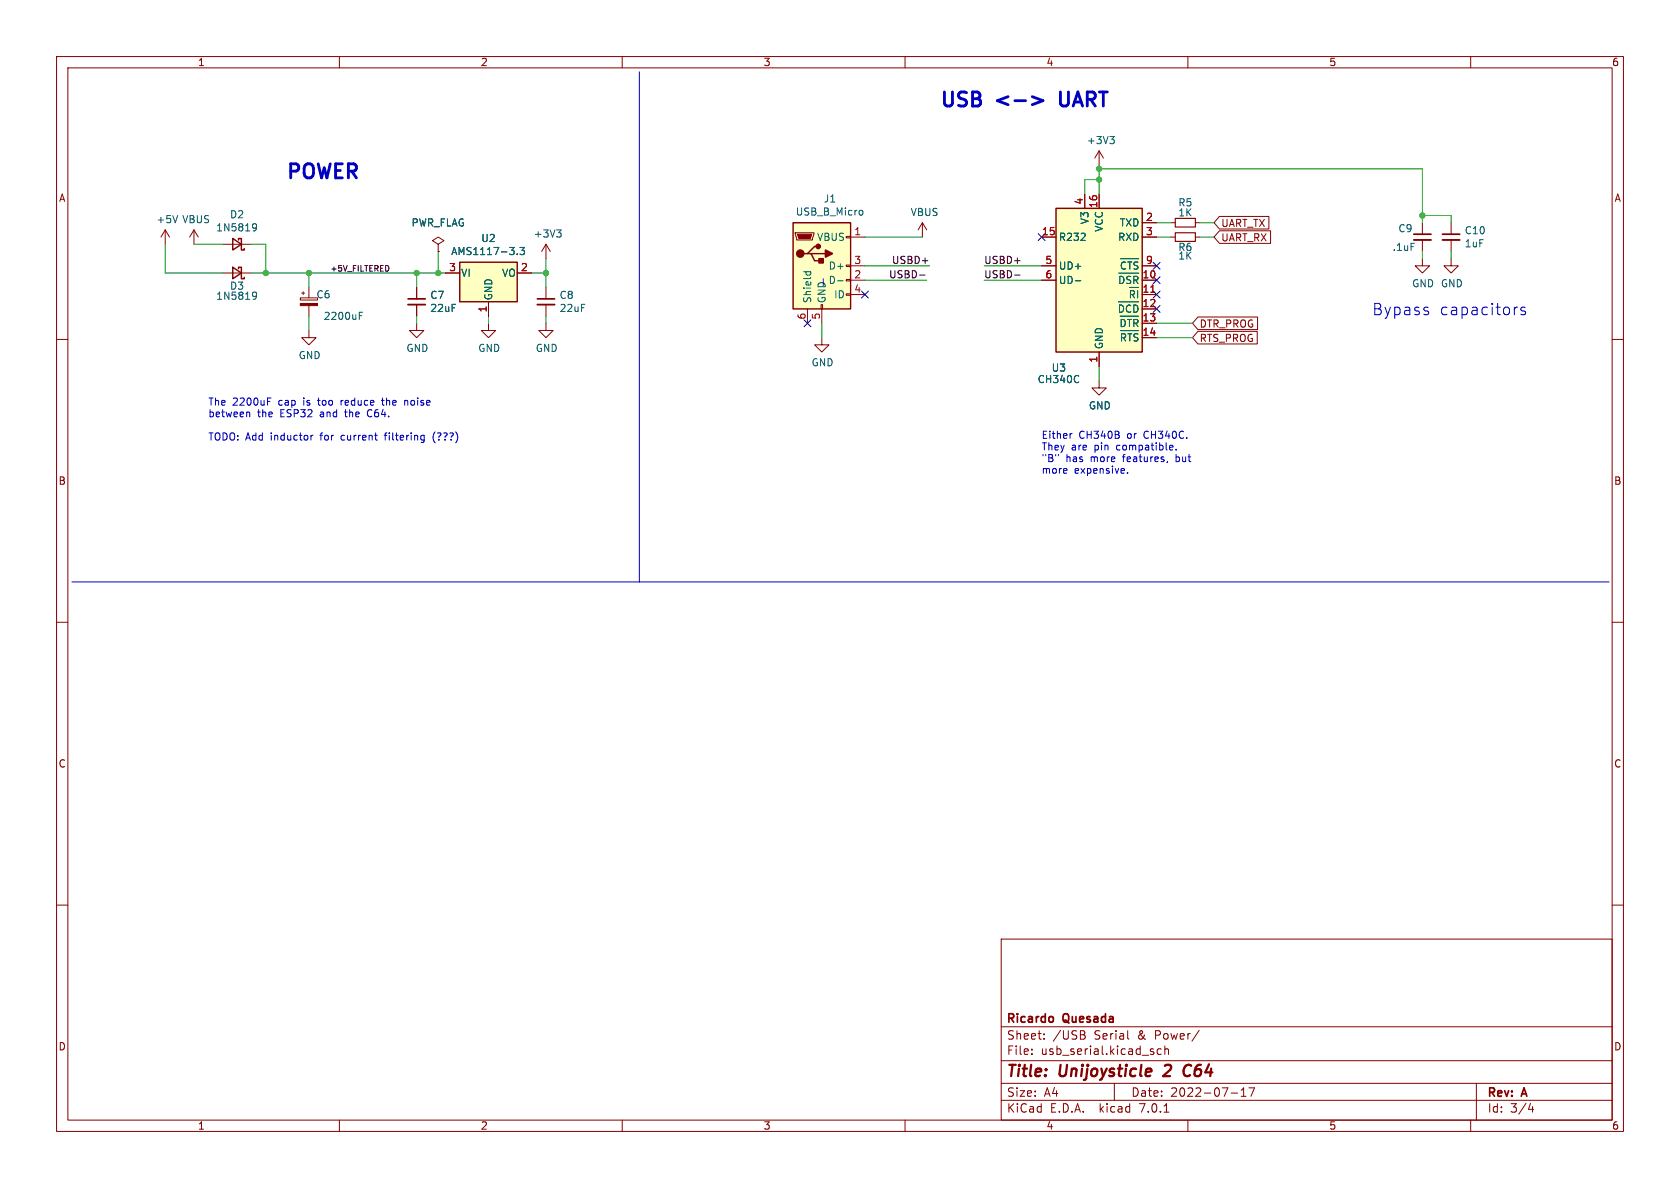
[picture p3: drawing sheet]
<svg xmlns="http://www.w3.org/2000/svg" width="297mm" height="210mm" viewBox="0 0 297 210" stroke-linecap="round" stroke-linejoin="round" font-family="sans-serif">
<g fill="none" stroke="#840000" stroke-width=".18">
<path d="M10 10h277v190h-277zM12 12h273v186h-273zM60 10v2M110 10v2M160 10v2M210 10v2M260 10v2M163.1 39.4l-.8 1.2M163.1 39.4v2.5M163.1 39.4l.7 1.2M191.8 34.3v2.5M194.3 26.7l-.8 1.2"/>
<path d="M194.3 26.7v2.5M194.3 34.3v2.5M194.3 26.7l.8 1.2M201.9 39.4h2.6M207 39.4h.8M211.3 39.4h.8M215.6 38.3h8.7v2.2h-8.7l-1-1.1zM251.5 39.4v2M256.5 39.4v2M10 60h2M29.2 40.6l-.8 1.3M29.2 40.6v2.6"/>
<path d="M29.2 40.6l.8 1.3M34.3 40.6l-.8 1.3M34.3 40.6v2.6M34.3 40.6l.8 1.3M39.4 43.2h5M39.4 48.3h5M53.1 52.7h3v.3h-3zM53.3 51.8h.5M53.6 51.6v.5M54.6 58.4v1.3h1.3l-1.3 1.3-1.3-1.3h1.3M54.6 50.8v1.9M54.6 54v1.9"/>
<path d="M73.7 57.2v1.2h1.2l-1.2 1.3-1.3-1.3h1.3M73.7 50.8v2M73.7 53.8v2.1M77.5 43.2l1-.7-1-.6-1 .6 1 .7v1.3M77.5 44.5h.1M78.7 48.3h2.6M86.4 57.2v1.2h1.2l-1.2 1.3-1.3-1.3h1.3M86.4 53.3v2.6M91.4 48.3h2.6M96.5 57.2v1.2h1.3l-1.3 1.3-1.3-1.3h1.3M96.5 43.2v2.5M96.5 50.8v2"/>
<path d="M96.5 53.8v2.1M96.5 43.2l-.7 1.3M96.5 43.2l.8 1.3M140.6 41.1h3.3v.3l-.3 1h-2.8zM142.7 54.6v2.6M145.2 53.8h.2v.8h-.2zM145.3 59.7v1.3h1.3l-1.3 1.2-1.3-1.2h1.3M145.3 54.6v2.6M149.6 51.9h.8v.3h-.8zM149.6 49.4h.8v.3h-.8zM149.6 46.9h.8v.2h-.8zM149.6 41.8h.8v.2h-.8z"/>
<path d="M150.4 41.9h2.5M150.4 49.5h2.5M150.4 47h2.5M150.4 52.1h2.5M184.1 41.9h2.6M184.1 49.5h2.6M184.1 47h2.6M201.9 41.9h2.6M201.9 49.5h2.6M201.9 47h2.6M201.9 52.1h2.6M201.9 54.6h2.6"/>
<path d="M201.9 57.2h2.6M201.9 59.7h2.6M207 41.9h.8M211.3 41.9h.8M211.8 56h10.5v2.3h-10.5l-1-1.1zM211.8 58.6h10.5v2.2h-10.5l-1-1.1zM215.6 40.8h9v2.2h-9l-1-1.1zM251.5 45.7v1.3h1.2l-1.2 1.3-1.3-1.3h1.3M251.5 42.4v2.1M256.5 45.7v1.3h1.3l-1.3 1.3-1.2-1.3h1.2M256.5 42.4v2.1M285 60h2"/>
<path d="M194.3 67.3v1.3h1.3l-1.3 1.3-1.3-1.3h1.3M194.3 62.2v2.6M10 110h2M285 110h2M10 160h2M285 160h2M177 166h108v32h-108zM60 198v2M110 198v2M160 198v2M177 194.5h108M177 191.5h108"/>
<path d="M177 187.5h108M177 181.5h108M182.4 186.3v.1M182.4 185.5v.1M184.6 183.6v.1M184.6 182.8v.1M191.5 182.9a.4 .4 0 0 1 .4 .4 .4 .4 0 0 1-.3 .4M191.6 182.3l.2 .2-.2 .3M197 191.5v3M199.4 183.5l.2 .2M203.9 186v.3M205.3 185.5l-.4-.1-.3 .3v.4l.1 .2h.6"/>
<path d="M205.8 196.6h.8M205.9 185.5l.2-.1 .4 .1 .1 .9M205.9 184.9v1.5M210 198v2M212 182.1l-1.3 2M217.6 193.2h1.2M219.4 193.8h.9M219.4 192.7l.5-.4v1.5M220.8 192.3h1l-.7 1.5M260 198v2M261 191.5v6.5M270.2 196.1h.9"/>
<path d="M270.9 195.6v1"/>
</g>
<path d="M206.9 189.1l-1.3 1.1h1.2M210 188.2a1.2 1.2 0 0 0-.5 1.9l.5 .1" fill="none" stroke="#840000" stroke-width=".4"/>
<path d="M72.1 53.8h3.1M95 53.8h3M249.9 42.4h3.1M255 42.4h3.1" fill="none" stroke="#840000" stroke-width=".33"/>
<path d="M72.1 52.8h3.1M95 52.8h3M249.9 41.4h3.1M255 41.4h3.1" fill="none" stroke="#840000" stroke-width=".3"/>
<path d="M140.2 39.4h10.2v15.2h-10.2zM186.7 36.8h15.2v25.4h-15.2zM41.1 42.2l1.6 1-1.6 1zM41.1 47.2l1.6 1.1-1.6 1zM42.2 42.4v-.2h.5v2h.5v-.3M42.2 47.5v-.3h.5v2.1h.5v-.3M81.3 46.4h10.1v6.9h-10.1zM142.7 44.8h.7l.6 1.3h1.3M143.4 44.8h2.5M144.7 43.6h-.7l-1.3 1.2h-.6" fill="none" stroke="#840000" stroke-width=".25"/>
<g fill="none" stroke="#006464" stroke-width=".18">
<path d="M31.4 38.1l-.4 1.3M44.9 39.6l.4 .1a.84 .84 0 0 1-.3 1.1h-.2M152.1 37.2h.3l.1 .2v.5l-.4 .1M196.2 24.1h.8l-.4 .5M196.7 24.6l.3 .3v.3l-.3 .2M44.9 51.6l.4 .2a.84 .84 0 0 1-.3 1.1h-.2M45.4 40.1l-.2 .2h-.3M45.4 52.2l-.3 .2h-.2M63.5 55.8h.4M63.5 55.2h.6M91.4 44.9v.1M91.9 43.7h.8l-.4 .5 .3 .1v.6l-.1 .1-.6-.1"/>
<path d="M98.4 40.6h.8l-.4 .5M99 41.1l.2 .3v.3l-.2 .2M142.1 48h1.2M142.5 48v.4M143.3 48v.4M148.1 49.6h.9M190.1 49.6h1M197.7 53.4h3.6M197.8 48.3h3.5M198 48.8v1.3M198 55.9h3.3M198.1 58.4h3.2"/>
<path d="M198.1 45.7h3.2M198.2 56.5v1.2M198.3 59v1.3M198.6 54.2l-.2-.2-.5-.1v1.3M199 46.4l-.4-.1-.3 .3M199.4 46.3h.7M199.7 56.5v1.2M199.7 46.3v1.3M199.7 59v1.3M199.8 51.4v1.3M200.5 48.8v1.3M200.5 53.9v1.3"/>
<path d="M200.5 56.5v1.2M201.1 51.4v1.3M201.2 46.4l-.5-.1-.2 .2"/>
</g>
<path d="M207.8 38.6h3.5v1.5h-3.5zM207.8 41.1h3.5v1.6h-3.5z" fill="none" stroke="#840000" stroke-width=".2"/>
<g fill="#840000" stroke="#840000" stroke-width=".18">
<path d="M53.1 53.6h3v.4h-3z"/>
<path d="M141 41.4h2.5l-.2 .8h-2.1z"/>
</g>
<g fill="#ffffc2" stroke="#ffffc2" stroke-width=".18">
<path d="M140.2 39.4h10.2v15.2h-10.2z"/>
<path d="M186.7 36.8h15.2v25.4h-15.2z"/>
<path d="M81.3 46.4h10.1v6.9h-10.1z"/>
</g>
<g fill="#840000" stroke="#840000" stroke-width=".25">
<path d="M145.9 44.2l1.3 .6-1.3 .7z"/>
<path d="M144.8 45.7h.7v.8h-.7z"/>
<circle cx="141.5" cy="44.8" r=".63"/>
<circle cx="144.7" cy="43.6" r=".38"/>
</g>
<path d="M203.4 51.7h.8" fill="none" stroke="#a90000" stroke-width=".18"/>
<path d="M162.6 48.6h.9M179.4 48.6h.9" fill="none" stroke="#0f0f0f" stroke-width=".18"/>
<path d="M182.5 17.1l1.9 .7-1.9 .7" fill="none" stroke="#0000c2" stroke-width=".5"/>
<g fill="none" stroke="#0000c2" stroke-width=".18">
<path d="M113 12.7v90.2M268.3 54.3l-.4 .1M269.6 54.4l-.5-.1-.2 .3 .1 .3 .6 .2 .1 .2-.1 .2-.2 .1-.5-.1M44 72.8l.1 .2v.7M47.3 71h.4M47.3 70.4h.6M55 77v.8M55.3 77l-.3 .2M66.2 77h.5M66.6 77.8h.1M67.4 70.8h.5M71.5 70.8v.8"/>
<path d="M71.7 70.8l-.2 .1M74.6 77h.4M75 77.7l-.4 .1M75 77v1l-.1 .2h-.3M189.5 76.6l-.2 .1M206.9 78.7l.4 .1 .1 .2-.6 .1M207.3 79.5h-.4M207.9 79.4v.1M199.3 83.5v.2M206.4 81.5l-.1 .3M12.7 102.9h271.8"/>
</g>
<g fill="none" stroke="#009600" stroke-width=".18">
<path d="M194.3 29.2v5.1M194.3 29.8h57.2v9.6M194.3 31.8h-2.5v2.5M204.5 39.4h2.5M212.1 39.4h2.5M251.5 38.1h5v1.3M29.2 43.2v5.1h10.2M34.3 43.2h5.1M44.4 48.3h34.3M44.4 43.2h2.6v5.1M54.6 48.3v2.5M54.6 55.9v2.5"/>
<path d="M73.7 48.3v2.5M73.7 55.9v1.3M77.5 44.5v3.8M86.4 55.9v1.3M94 48.3h2.5M96.5 45.7v5.1M96.5 55.9v1.3M145.3 57.2v2.5M152.9 41.9h10.2M152.9 47h11.4M152.9 49.5h10.9M174 47h10.1"/>
<path d="M174 49.5h10.1M204.5 41.9h2.5M204.5 57.2h6.3M204.5 59.7h6.3M212.1 41.9h2.5M251.5 44.5v1.2M256.5 44.5v1.2M194.3 64.8v2.5"/>
</g>
<g fill="none" stroke="#000084" stroke-width=".18">
<path d="M142.1 56.5l1.3 1.3M143.4 56.5l-1.3 1.3M152.3 51.5l1.2 1.2M153.5 51.5l-1.2 1.2M183.5 41.3l1.3 1.2M184.8 41.3l-1.3 1.2M203.9 48.9l1.2 1.2M203.9 54l1.2 1.2M203.9 46.4l1.2 1.2M203.9 51.5l1.2 1.2M205.1 48.9l-1.2 1.2M205.1 54l-1.2 1.2"/>
<path d="M205.1 46.4l-1.2 1.2M205.1 51.5l-1.2 1.2"/>
</g>
<g fill="#009600" stroke="#009600" stroke-width=".18">
<circle cx="73.7" cy="48.3" r=".46"/>
<circle cx="54.6" cy="48.3" r=".46"/>
<circle cx="77.5" cy="48.3" r=".46"/>
<circle cx="96.5" cy="48.3" r=".46"/>
<circle cx="47" cy="48.3" r=".46"/>
<circle cx="194.3" cy="29.8" r=".46"/>
<circle cx="194.3" cy="31.8" r=".46"/>
<circle cx="251.5" cy="38.1" r=".46"/>
</g>
<g font-size="3.5" fill="#0000c2">
<text x="166.4" y="19.1">USB</text>
<text x="176.5" y="19.1">&lt;-&gt;</text>
<text x="188.4" y="19.1">UART</text>
<text x="50.8" y="31.8">POWER</text>
</g>
<g font-size="2.8" fill="#0000c2">
<text x="242.6" y="55.9">Bypass</text>
<text x="254.5" y="55.9">capacitors</text>
</g>
<g font-size="2.8" fill="#840000">
<text x="178" y="190.8">Title:</text>
<text x="187.4" y="190.8">Unijoysticle</text>
<text x="206.5" y="190.8">2</text>
<text x="210.6" y="190.8">C64</text>
</g>
<g font-size="2.1" fill="#840000">
<text x="178" y="183.9">Sheet:</text>
<text x="178" y="181.1">Ricardo</text>
<text x="186.2" y="183.9">/USB</text>
<text x="188.1" y="181.1">Quesada</text>
<text x="193.4" y="183.9">Serial</text>
<text x="201.2" y="183.9">&amp;</text>
<text x="204.3" y="183.9">Power/</text>
<text x="178" y="186.6">File:</text>
<text x="184" y="186.6">usb_serial.kicad_sch</text>
<text x="178" y="196.8">KiCad</text>
<text x="178" y="194">Size:</text>
<text x="184.6" y="194">A4</text>
<text x="185.7" y="196.8">E.D.A.</text>
<text x="194.4" y="196.8">kicad</text>
<text x="200" y="194">Date:</text>
<text x="201.5" y="196.8">7.0.1</text>
<text x="206.9" y="194">2022-07-17</text>
<text x="263" y="194.2">Rev:</text>
<text x="263" y="196.8">Id:</text>
<text x="267" y="196.8">3/4</text>
<text x="269.2" y="194.2">A</text>
</g>
<g font-size="1.8" fill="#840000">
<text x="35" y="11.8">1</text>
<text x="85" y="11.8">2</text>
<text x="135" y="11.8">3</text>
<text x="185" y="11.8">4</text>
<text x="235" y="11.8">5</text>
<text x="285" y="11.8">6</text>
<text x="10.4" y="35.8">A</text>
<text x="285.4" y="35.8">A</text>
<text x="215.9" y="40.3">UART_TX</text>
<text x="215.9" y="42.8">UART_RX</text>
<text x="212.1" y="58.1">DTR_PROG</text>
<text x="212.1" y="60.6">RTS_PROG</text>
<text x="10.3" y="85.8">B</text>
<text x="285.3" y="85.8">B</text>
<text x="10.3" y="135.8">C</text>
<text x="285.3" y="135.8">C</text>
<text x="10.3" y="185.8">D</text>
<text x="285.3" y="185.8">D</text>
<text x="35" y="199.8">1</text>
<text x="85" y="199.8">2</text>
<text x="135" y="199.8">3</text>
<text x="185" y="199.8">4</text>
<text x="235" y="199.8">5</text>
<text x="285" y="199.8">6</text>
</g>
<g font-size="1.8" fill="#006464">
<text x="192.1" y="25.6">+3V3</text>
<text x="145.6" y="36">J1</text>
<text x="27.6" y="39.6">+5V</text>
<text x="32.2" y="39.6">VBUS</text>
<text x="38.2" y="41.1">1N5819</text>
<text x="40.6" y="38.7">D2</text>
<text x="72.7" y="40.2">PWR_FLAG</text>
<text x="140.6" y="38.3">USB_B_Micro</text>
<text x="160.9" y="38.3">VBUS</text>
<text x="192.6" y="39.8" transform="rotate(-90 192.6 39.8)">V3</text>
<text x="195.1" y="41.1" transform="rotate(-90 195.1 41.1)">VCC</text>
<text x="197.8" y="40.2">TXD</text>
<text x="208.2" y="36.6">R5</text>
<text x="208.2" y="38.4">1K</text>
<text x="247.1" y="41.2">C9</text>
<text x="258.9" y="41.6">C10</text>
<text x="79.7" y="45.3">AMS1117-3.3</text>
<text x="85" y="42.9">U2</text>
<text x="94.3" y="42.2">+3V3</text>
<text x="144.3" y="42.7">VBUS</text>
<text x="146.4" y="47.8">D+</text>
<text x="187.2" y="42.7">R232</text>
<text x="187.2" y="47.8">UD+</text>
<text x="197.5" y="42.7">RXD</text>
<text x="208.2" y="44.5">R6</text>
<text x="208.2" y="46">1K</text>
<text x="246.1" y="44.5">.1uF</text>
<text x="258.9" y="43.9">1uF</text>
<text x="38.2" y="53.1">1N5819</text>
<text x="40.6" y="51.4">D3</text>
<text x="55.9" y="52.9">C6</text>
<text x="76" y="53">C7</text>
<text x="81.5" y="49.1">VI</text>
<text x="87.2" y="53.1" transform="rotate(-90 87.2 53.1)">GND</text>
<text x="88.6" y="49.1">VO</text>
<text x="98.9" y="53">C8</text>
<text x="143.6" y="53.6" transform="rotate(-90 143.6 53.6)">Shield</text>
<text x="146.4" y="50.4">D-</text>
<text x="147.4" y="52.9">ID</text>
<text x="187.2" y="50.4">UD-</text>
<text x="197.5" y="51">~{DSR}</text>
<text x="197.8" y="48.4">~{CTS}</text>
<text x="199.4" y="53.5">~{RI}</text>
<text x="249.6" y="50.9">GND GND</text>
<text x="57.2" y="56.7">2200uF</text>
<text x="76" y="55.3">22uF</text>
<text x="98.9" y="55.3">22uF</text>
<text x="197.5" y="56">~{DCD}</text>
<text x="197.8" y="58.6">~{DTR}</text>
<text x="52.7" y="63.6">GND</text>
<text x="71.8" y="62.4">GND</text>
<text x="84.5" y="62.4">GND</text>
<text x="94.6" y="62.4">GND</text>
<text x="143.4" y="64.9">GND</text>
<text x="185.9" y="65.8">U3</text>
<text x="195.1" y="61.7" transform="rotate(-90 195.1 61.7)">GND</text>
<text x="197.8" y="61.1">~{RTS}</text>
<text x="183.4" y="67.9">CH340C</text>
<text x="192.4" y="72.5">GND</text>
</g>
<g font-size="1.8" fill="#a90000">
<text x="151" y="41.7">1</text>
<text x="184.1" y="41.7">15</text>
<text x="191.5" y="36.2" transform="rotate(-90 191.5 36.2)">4</text>
<text x="194.1" y="36.8" transform="rotate(-90 194.1 36.8)">16</text>
<text x="202.5" y="39.1">2</text>
<text x="202.5" y="41.7">3</text>
<text x="151" y="46.7">3</text>
<text x="184.8" y="46.7">5</text>
<text x="202.5" y="46.7">9</text>
<text x="79.3" y="48">3</text>
<text x="92" y="48">2</text>
<text x="151" y="49.3">2</text>
<text x="151" y="51.8">4</text>
<text x="184.8" y="49.3">6</text>
<text x="201.9" y="49.3">10</text>
<text x="201.9" y="51.8">11</text>
<text x="86.1" y="55.3" transform="rotate(-90 86.1 55.3)">1</text>
<text x="142.5" y="56.5" transform="rotate(-90 142.5 56.5)">6</text>
<text x="145" y="56.5" transform="rotate(-90 145 56.5)">5</text>
<text x="201.9" y="54.4">12</text>
<text x="201.9" y="56.9">13</text>
<text x="201.9" y="59.4">14</text>
<text x="194.1" y="64.2" transform="rotate(-90 194.1 64.2)">1</text>
</g>
<g font-size="1.8" fill="#0f0f0f">
<text x="157.6" y="46.7">USBD+</text>
<text x="174" y="46.7">USBD+</text>
<text x="157.1" y="49.3">USBD-</text>
<text x="174" y="49.3">USBD-</text>
</g>
<g font-size="1.8" fill="#0000c2">
<text x="146.1" y="53.6" transform="rotate(-90 146.1 53.6)">GND</text>
<text x="36.8" y="71.8">The</text>
<text x="41.1" y="71.8">2200uF</text>
<text x="49.3" y="71.8">cap</text>
<text x="53.8" y="71.8">is</text>
<text x="56.5" y="71.8">too</text>
<text x="60.6" y="71.8">reduce</text>
<text x="68.1" y="71.8">the</text>
<text x="72.1" y="71.8">noise</text>
<text x="36.8" y="73.8">between</text>
<text x="36.8" y="78">TODO: Add</text>
<text x="45.5" y="73.8">the</text>
<text x="47.9" y="78">inductor</text>
<text x="49.6" y="73.8">ESP32</text>
<text x="56.7" y="73.8">and</text>
<text x="56.8" y="78">for</text>
<text x="60.6" y="78">current</text>
<text x="61.3" y="73.8">the</text>
<text x="65.3" y="73.8">C64.</text>
<text x="68.4" y="78">filtering</text>
<text x="77" y="78">(???)</text>
<text x="184.1" y="77.6">Either</text>
<text x="190.7" y="77.6">CH340B</text>
<text x="199.3" y="77.6">or</text>
<text x="202.4" y="77.6">CH340C.</text>
<text x="184.1" y="79.7">They</text>
<text x="184.1" y="81.8">&quot;B&quot;</text>
<text x="184.1" y="83.8">more</text>
<text x="188.4" y="81.8">has</text>
<text x="189.4" y="79.7">are</text>
<text x="190" y="83.8">expensive.</text>
<text x="192.9" y="81.8">more</text>
<text x="193.5" y="79.7">pin</text>
<text x="197.5" y="79.7">compatible.</text>
<text x="198.7" y="81.8">features,</text>
<text x="208.1" y="81.8">but</text>
</g>
<text font-size="1.4" fill="#0f0f0f" x="58.4" y="48.1">+5V_FILTERED</text>
</svg>
